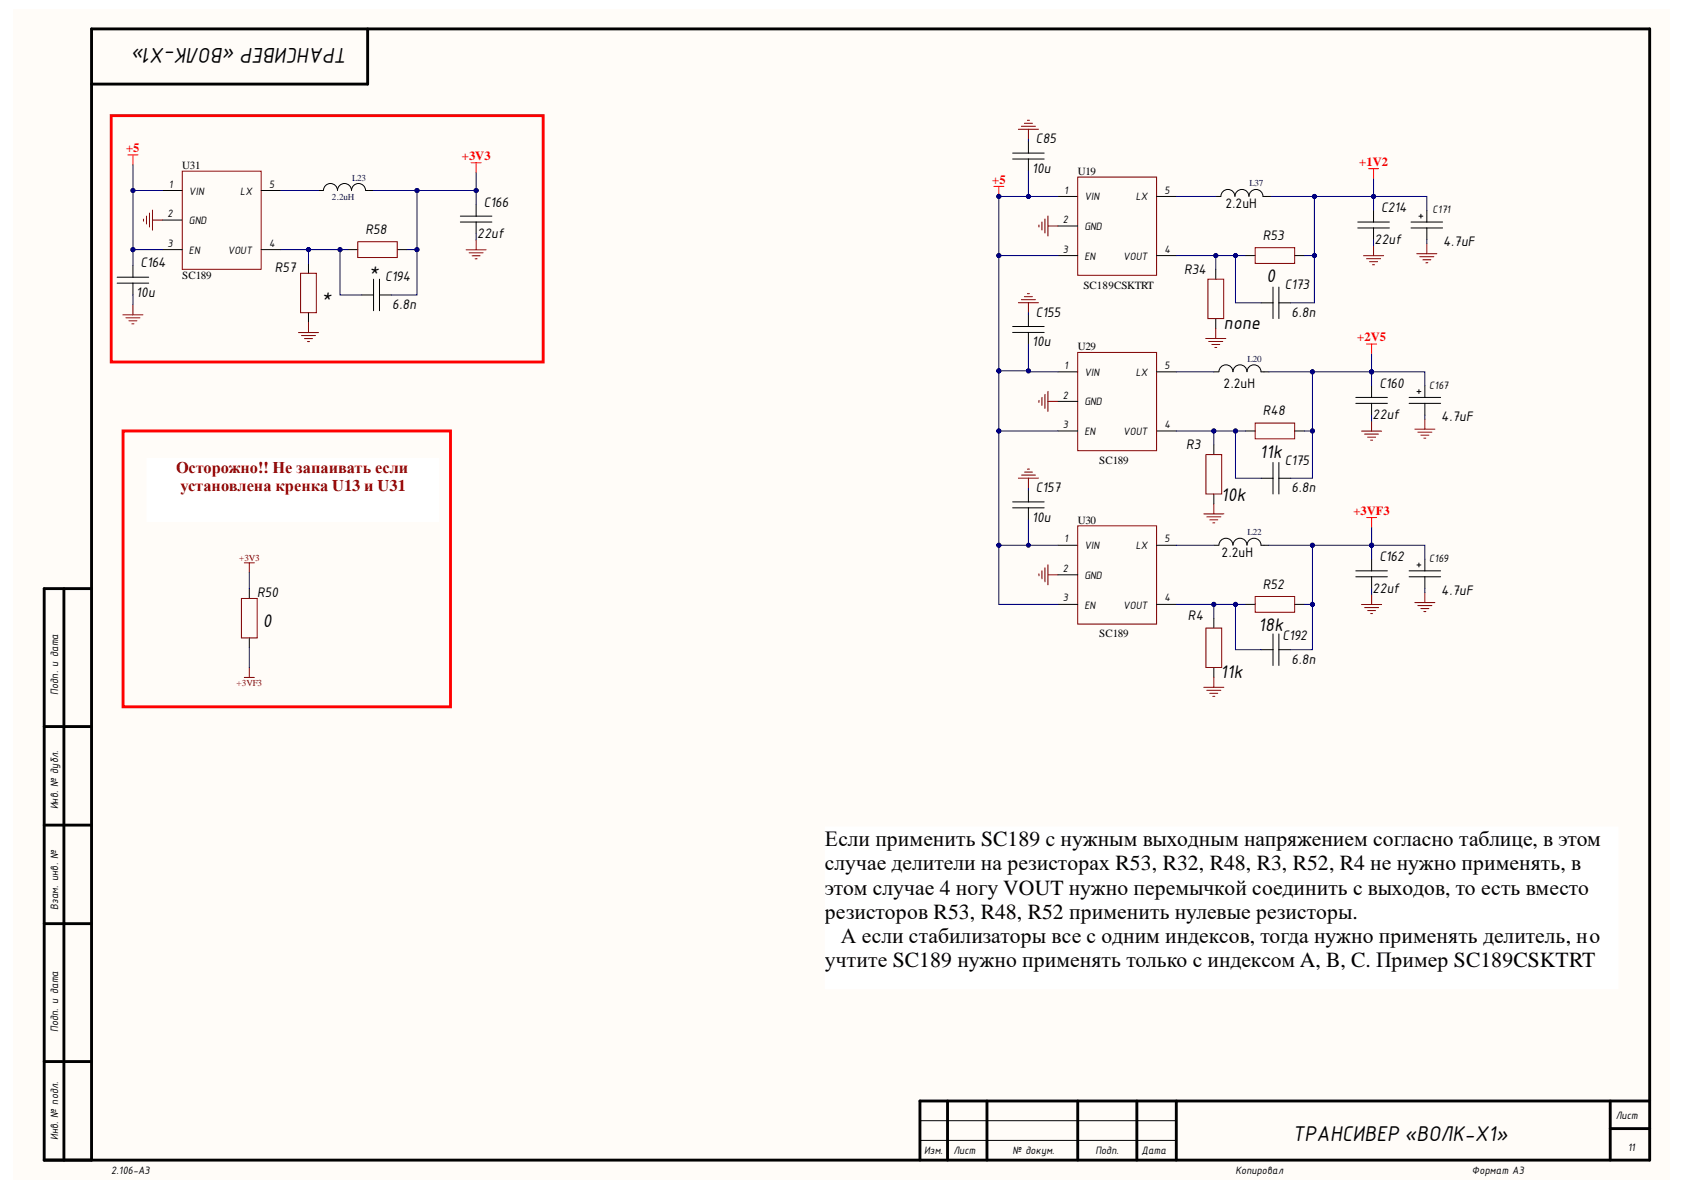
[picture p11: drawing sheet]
<svg xmlns="http://www.w3.org/2000/svg" width="297mm" height="210mm" viewBox="0 0 297 210" stroke-linecap="round" stroke-linejoin="round" font-family="sans-serif">
<g fill="#fffcf8">
<path d="M2.2 1.6h292.3v206.5h-292.3z" fill-rule="evenodd"/>
<path d="M2.2 1.6h292.3v206.5h-292.3z" fill-rule="evenodd"/>
</g>
<g fill="none" stroke="#000" stroke-width=".51">
<path d="M64.8 5.1v9.7h-48.7M7.8 103.8v100.8h283.2v-199.5h-274.9v199.5M7.8 103.8h8.3M11.3 103.8v100.8M7.8 128.2h8.3M7.8 145.5h8.3M7.8 162.9h8.3M7.8 187.3h8.3M167.1 194.2v10.4M174.1 194.2v10.4M190.1 194.2v10.4M200.5 194.2v10.4"/>
<path d="M207.5 194.2v10.4M284 194.2v10.4M284 199.1h7M291 194.2h-128.7v10.4"/>
</g>
<path d="M214.5 34.7h.9M215.4 34.6a1.24 1.24 0 0 1 1.2-1.2 1.24 1.24 0 0 1 1.2 1.2M217.8 34.6a1.24 1.24 0 0 1 1.3-1.2 1.24 1.24 0 0 1 1.2 1.2M220.3 34.6a1.24 1.24 0 0 1 1.3-1.2 1.24 1.24 0 0 1 1.2 1.2l1.4 .1M239.5 39.2h5.6M242.3 37.1v2.1M239.5 40.2h5.6M242.3 40.2v2.1M162.3 197.7h45.2M162.3 201.2h45.2" fill="none" stroke="#000" stroke-width=".18"/>
<path d="M175.3 32.9h1.8M176.2 32.9v1.8M241.4 29.8h1.8M242.3 29.8v1.7M241.1 60.7h1.7M241.9 60.7v1.8M241.1 91.3h1.7M241.9 91.3v1.8" fill="none" stroke="#f00" stroke-width=".18"/>
<circle cx="176.2" cy="34.6" r=".35" fill="#000080"/>
<circle cx="176.2" cy="34.6" r=".35" fill="none" stroke="#000080" stroke-width=".18"/>
<path d="M44 103.8v1.8M44 112.5v1.8" fill="none" stroke="#000" stroke-width=".18"/>
<path d="M43.1 99.3h1.8M44 99.3v1.7M42.6 105.6h2.8v6.9h-2.8zM43.1 119.5h1.8M44 117.7v1.8" fill="none" stroke="#800000" stroke-width=".18"/>
<path d="M21.7 76h57.8v48.7h-57.8z" fill="none" stroke="#f00" stroke-width=".51"/>
<path d="M25.9 80.9h51.5v11.1h-51.5z" fill-rule="evenodd" fill="#fff"/>
<path d="M25.9 80.9h51.5v11.1h-51.5z" fill="none" stroke="#fff" stroke-width=".18"/>
<g fill="none" stroke="#000" stroke-width=".18">
<path d="M28.7 33.6h3.4M28.7 38.8h3.4M46.1 33.6h3.4M56.2 33.6h.9M57.1 33.6a1.24 1.24 0 0 1 1.2-1.2 1.24 1.24 0 0 1 1.2 1.2M59.5 33.6a1.24 1.24 0 0 1 1.3-1.2 1.24 1.24 0 0 1 1.2 1.2M62 33.6a1.24 1.24 0 0 1 1.3-1.2 1.24 1.24 0 0 1 1.2 1.2h1.4M81.2 39.2h5.6M81.2 38.1h5.6M84 36v2.1M84 39.2v2.1M178.6 28h5.6"/>
<path d="M178.6 27h5.6M181.4 24.9v2.1M181.4 28v2.1M186.6 34.7h3.5M186.6 39.9h3.5M204 34.7h3.5M248.9 39.2h5.6M250.3 38.1h.7M250.6 37.8v.7M251.7 37.1v2.1M20.7 49.9h5.5M20.7 48.9h5.5"/>
<path d="M23.4 46.8v2.1M23.4 49.9v2.1M28.7 44h3.4M46.1 44h3.4M54.4 46.5v1.7M54.4 55.2v1.7M61.4 44h1.7M63.8 52h2.1M65.9 49.2v5.6M66.9 49.2v5.6M66.9 52h2.1M70.1 44h1.7"/>
<path d="M178.6 58.6h5.6M178.6 57.6h5.6M181.4 55.5v2.1M181.4 58.6v2.1M186.6 45.1h3.5M204 45.1h3.5M214.4 47.5v1.7M214.4 56.2v1.7M219.7 45.1h1.7M222.5 53.4h2M224.5 50.6v5.6M225.6 50.6v5.6"/>
<path d="M225.6 53.4h2.1M228.4 45.1h1.7M248.9 40.2h5.6M251.7 40.2v2.1M186.6 65.6h3.5M186.6 70.8h3.5M186.6 76h3.5M204 65.6h3.5M204 76h3.5M214.1 78.5v1.7M214.1 65.6h.9M215 65.5a1.24 1.24 0 0 1 1.3-1.1 1.24 1.24 0 0 1 1.2 1.2"/>
<path d="M217.5 65.5a1.24 1.24 0 0 1 1.2-1.1 1.24 1.24 0 0 1 1.3 1.2M219.7 76h1.7M220 65.5a1.24 1.24 0 0 1 1.2-1.1 1.24 1.24 0 0 1 1.2 1.2h1.4M228.4 76h1.7M239.1 71.1h5.6M239.1 70.1h5.6M241.9 68v2.1M241.9 71.1v2.1M248.5 71.1h5.6M248.5 70.1h5.6M249.9 69.1h.7M250.3 68.7v.7"/>
<path d="M251.3 68v2.1M251.3 71.1v2.1M178.6 89.6h5.6M178.6 88.5h5.6M181.4 86.4v2.1M181.4 89.6v2.1M186.6 96.2h3.5M204 96.2h3.5M214.1 87.1v1.8M214.1 96.2h.9M215 96.1a1.24 1.24 0 0 1 1.3-1.2 1.24 1.24 0 0 1 1.2 1.3M217.5 96.1a1.24 1.24 0 0 1 1.2-1.2 1.24 1.24 0 0 1 1.3 1.3"/>
<path d="M220 96.1a1.24 1.24 0 0 1 1.2-1.2 1.24 1.24 0 0 1 1.2 1.3h1.4M222.5 84.4h2M224.5 81.6v5.5M225.6 81.6v5.5M225.6 84.4h2.1M241.9 98.6v2.1M249.9 99.7h.7M250.3 99.3v.7M251.3 98.6v2.1M186.6 101.4h3.5M186.6 106.6h3.5M204 106.6h3.5"/>
<path d="M214.1 109v1.8M214.1 117.7v1.8M219.7 106.6h1.7M222.5 114.6h2M224.5 111.8v5.6M225.6 111.8v5.6M225.6 114.6h2.1M228.4 106.6h1.7M239.1 101.7h5.6M239.1 100.7h5.6M241.9 101.7v2.1M248.5 101.7h5.6"/>
<path d="M248.5 100.7h5.6M251.3 101.7v2.1"/>
</g>
<g fill="none" stroke="#800000" stroke-width=".18">
<path d="M25.3 38.6v.4M25.8 38.1v1.4M26.4 37.6v2.5M26.9 37.1v3.5M26.9 38.8h1.8M32.1 30.2h14v17.3h-14zM179.6 22.8h3.6M180.2 22.3h2.4M180.7 21.7h1.4M181.2 21.2h.4M181.4 22.8v1.8M183.3 39.7v.3"/>
<path d="M183.8 39.2v1.4M184.3 38.6v2.5M184.8 38.1v3.5M184.8 39.9h1.8M190.1 31.2h13.9v17.4h-13.9zM21.7 55.5h3.5M22.2 56.1h2.5M22.7 56.6h1.5M23.3 57.1h.3M23.4 53.8v1.7M52.6 58.7h3.6M53 48.2h2.8v7h-2.8z"/>
<path d="M53.2 59.2h2.4M53.7 59.7h1.4M54.4 56.9v1.8M63.1 42.6h7v2.8h-7zM82.2 44.1h3.6M82.7 44.6h2.5M83.3 45.1h1.4M83.8 45.6h.4M84 42.3v1.8M179.6 53.4h3.6M180.2 52.9h2.4M180.7 52.3h1.4"/>
<path d="M181.2 51.8h.4M181.4 53.4v1.8M212.7 59.7h3.5M213.1 49.2h2.7v7h-2.7zM214.4 57.9v1.8M221.4 43.7h7v2.8h-7zM240.5 45.1h3.6M241 45.6h2.5M241.6 46.2h1.4M242.1 46.7h.4M242.3 43.3v1.8M249.9 44.8h3.5"/>
<path d="M250.4 45.3h2.5M251 45.8h1.4M251.5 46.4h.3M251.7 43v1.8M54.2 60.3h.4M183.3 70.6v.4M183.8 70.1v1.4M184.3 69.6v2.4M184.8 69v3.6M184.8 70.8h1.8M190.1 62.2h13.9v17.3h-13.9zM213.2 60.2h2.5"/>
<path d="M213.7 60.8h1.5M214.3 61.3h.3M221.4 74.6h7v2.8h-7zM240.2 76h3.5M240.7 76.6h2.5M241.2 77.1h1.4M241.8 77.6h.3M241.9 74.3v1.7M249.6 75.7h3.5M250.1 76.2h2.5M250.6 76.8h1.4M251.2 77.3h.3"/>
<path d="M251.3 73.9v1.8M179.6 84.3h3.6M180.2 83.8h2.4M180.7 83.3h1.4M181.2 82.7h.4M181.4 84.3v1.8M184.8 99.6v3.6M190.1 92.8h13.9v17.3h-13.9zM212.3 90.6h3.6M212.7 80.2h2.8v6.9h-2.8zM212.9 91.2h2.4M213.4 91.7h1.4"/>
<path d="M213.9 92.2h.4M214.1 88.9v1.7M183.3 101.2v.4M183.8 100.7v1.4M184.3 100.2v2.4M184.8 101.4h1.8M212.7 110.8h2.8v6.9h-2.8zM214.1 119.5v1.7M221.4 105.2h7v2.8h-7zM240.2 106.6h3.5M240.7 107.2h2.5M241.2 107.7h1.4"/>
<path d="M241.8 108.2h.3M241.9 104.9v1.7M249.6 106.3h3.5M250.1 106.8h2.5M250.6 107.3h1.4M251.2 107.9h.3M251.3 104.5v1.8M212.3 121.2h3.6M212.9 121.8h2.4M213.4 122.3h1.4M213.9 122.8h.4"/>
</g>
<path d="M22.6 27.3h1.7M23.4 27.3v1.8M83.1 28.7h1.8M84 28.7v1.8" fill="none" stroke="#f00" stroke-width=".18"/>
<path d="M19.6 20.4h76.2v43.4h-76.2z" fill="none" stroke="#f00" stroke-width=".51"/>
<path d="M145.6 145.9h139.8v28.5h-139.8z" fill-rule="evenodd" fill="#fff"/>
<path d="M145.6 145.9h139.8v28.5h-139.8z" fill="none" stroke="#fff" stroke-width=".18"/>
<path d="M207.5 34.7h7M224.2 34.7h18.1v2.4M44 101v2.8M44 114.3v3.4" fill="none" stroke="#000080" stroke-width=".18"/>
<circle cx="231.8" cy="34.6" r=".35" fill="#000080"/>
<circle cx="231.8" cy="34.6" r=".35" fill="none" stroke="#000080" stroke-width=".18"/>
<circle cx="242.3" cy="34.6" r=".35" fill="#000080"/>
<g fill="none" stroke="#000080" stroke-width=".18">
<path d="M242.3 31.5v3.2M242.3 42.3v1"/>
<circle cx="242.3" cy="34.6" r=".35"/>
</g>
<circle cx="242.3" cy="34.6" r=".35" fill="#000080"/>
<g fill="none" stroke="#000080" stroke-width=".18">
<path d="M181.4 24.6v.3M186.6 34.7h-10.4v10.4"/>
<circle cx="242.3" cy="34.6" r=".35"/>
</g>
<circle cx="181.4" cy="34.6" r=".35" fill="#000080"/>
<circle cx="181.4" cy="34.6" r=".35" fill="none" stroke="#000080" stroke-width=".18"/>
<circle cx="176.2" cy="34.6" r=".35" fill="#000080"/>
<circle cx="176.2" cy="34.6" r=".35" fill="none" stroke="#000080" stroke-width=".18"/>
<circle cx="176.2" cy="45.1" r=".35" fill="#000080"/>
<g fill="none" stroke="#000080" stroke-width=".18">
<path d="M181.4 30.1v4.6"/>
<circle cx="176.2" cy="45.1" r=".35"/>
</g>
<circle cx="181.4" cy="34.6" r=".35" fill="#000080"/>
<g fill="none" stroke="#000080" stroke-width=".18">
<path d="M181.4 55.2v.3M181.4 60.7v4.7"/>
<circle cx="181.4" cy="34.6" r=".35"/>
</g>
<circle cx="181.4" cy="65.4" r=".35" fill="#000080"/>
<g fill="none" stroke="#000080" stroke-width=".18">
<path d="M181.4 86.1v.3M181.4 91.7v4.5"/>
<circle cx="181.4" cy="65.4" r=".35"/>
</g>
<circle cx="181.4" cy="96.2" r=".35" fill="#000080"/>
<g fill="none" stroke="#000080" stroke-width=".18">
<path d="M231.8 34.7v10.4h-1.7"/>
<circle cx="181.4" cy="96.2" r=".35"/>
</g>
<circle cx="231.8" cy="45.1" r=".35" fill="#000080"/>
<circle cx="231.8" cy="45.1" r=".35" fill="none" stroke="#000080" stroke-width=".18"/>
<circle cx="231.8" cy="34.6" r=".35" fill="#000080"/>
<g fill="none" stroke="#000080" stroke-width=".18">
<path d="M223.8 65.6h18.1v2.4"/>
<circle cx="231.8" cy="34.6" r=".35"/>
</g>
<circle cx="231.5" cy="65.6" r=".35" fill="#000080"/>
<circle cx="231.5" cy="65.6" r=".35" fill="none" stroke="#000080" stroke-width=".18"/>
<circle cx="241.9" cy="65.6" r=".35" fill="#000080"/>
<g fill="none" stroke="#000080" stroke-width=".18">
<path d="M241.9 62.5v3.1M241.9 73.2v1.1"/>
<circle cx="241.9" cy="65.6" r=".35"/>
</g>
<circle cx="241.9" cy="65.6" r=".35" fill="#000080"/>
<g fill="none" stroke="#000080" stroke-width=".18">
<path d="M231.5 65.6v10.4h-1.4"/>
<circle cx="241.9" cy="65.6" r=".35"/>
</g>
<circle cx="231.5" cy="76" r=".35" fill="#000080"/>
<circle cx="231.5" cy="76" r=".35" fill="none" stroke="#000080" stroke-width=".18"/>
<circle cx="231.5" cy="65.6" r=".35" fill="#000080"/>
<g fill="none" stroke="#000080" stroke-width=".18">
<path d="M186.6 96.2h-10.4v10.4h10.4"/>
<circle cx="231.5" cy="65.6" r=".35"/>
</g>
<circle cx="176.2" cy="96.2" r=".35" fill="#000080"/>
<g fill="none" stroke="#000080" stroke-width=".18">
<path d="M176.2 76h10.4"/>
<circle cx="176.2" cy="96.2" r=".35"/>
</g>
<circle cx="176.2" cy="76" r=".35" fill="#000080"/>
<g fill="none" stroke="#000080" stroke-width=".18">
<path d="M186.6 45.1h-10.4v20.3"/>
<circle cx="176.2" cy="76" r=".35"/>
</g>
<circle cx="176.2" cy="45.1" r=".35" fill="#000080"/>
<circle cx="176.2" cy="45.1" r=".35" fill="none" stroke="#000080" stroke-width=".18"/>
<circle cx="176.2" cy="65.4" r=".35" fill="#000080"/>
<g fill="none" stroke="#000080" stroke-width=".18">
<path d="M207.5 65.6h6.6M207.5 76h6.6"/>
<circle cx="176.2" cy="65.4" r=".35"/>
</g>
<circle cx="214.1" cy="76" r=".35" fill="#000080"/>
<g fill="none" stroke="#000080" stroke-width=".18">
<path d="M219.7 76h-5.6v2.5"/>
<circle cx="214.1" cy="76" r=".35"/>
</g>
<circle cx="214.1" cy="76" r=".35" fill="#000080"/>
<circle cx="214.1" cy="76" r=".35" fill="none" stroke="#000080" stroke-width=".18"/>
<circle cx="217.9" cy="76" r=".35" fill="#000080"/>
<g fill="none" stroke="#000080" stroke-width=".18">
<path d="M186.6 65.6h-5.2v-.2h-5.2v30.8"/>
<circle cx="217.9" cy="76" r=".35"/>
</g>
<circle cx="181.4" cy="65.4" r=".35" fill="#000080"/>
<circle cx="181.4" cy="65.4" r=".35" fill="none" stroke="#000080" stroke-width=".18"/>
<circle cx="176.2" cy="65.4" r=".35" fill="#000080"/>
<circle cx="176.2" cy="65.4" r=".35" fill="none" stroke="#000080" stroke-width=".18"/>
<circle cx="176.2" cy="76" r=".35" fill="#000080"/>
<circle cx="176.2" cy="76" r=".35" fill="none" stroke="#000080" stroke-width=".18"/>
<circle cx="176.2" cy="96.2" r=".35" fill="#000080"/>
<g fill="none" stroke="#000080" stroke-width=".18">
<path d="M223.8 96.2h18.1v2.4"/>
<circle cx="176.2" cy="96.2" r=".35"/>
</g>
<circle cx="231.5" cy="96.2" r=".35" fill="#000080"/>
<circle cx="231.5" cy="96.2" r=".35" fill="none" stroke="#000080" stroke-width=".18"/>
<circle cx="241.9" cy="96.2" r=".35" fill="#000080"/>
<g fill="none" stroke="#000080" stroke-width=".18">
<path d="M241.9 93.1v3.1M241.9 103.8v1.1"/>
<circle cx="241.9" cy="96.2" r=".35"/>
</g>
<circle cx="241.9" cy="96.2" r=".35" fill="#000080"/>
<g fill="none" stroke="#000080" stroke-width=".18">
<path d="M65.9 33.6h18.1v2.4M207.5 96.2h6.6"/>
<circle cx="241.9" cy="96.2" r=".35"/>
</g>
<circle cx="73.5" cy="33.6" r=".35" fill="#000080"/>
<circle cx="73.5" cy="33.6" r=".35" fill="none" stroke="#000080" stroke-width=".18"/>
<circle cx="84" cy="33.6" r=".35" fill="#000080"/>
<g fill="none" stroke="#000080" stroke-width=".18">
<path d="M84 30.5v3.1M84 41.3v1"/>
<circle cx="84" cy="33.6" r=".35"/>
</g>
<circle cx="84" cy="33.6" r=".35" fill="#000080"/>
<g fill="none" stroke="#000080" stroke-width=".18">
<path d="M73.5 33.6v10.4h-1.7"/>
<circle cx="84" cy="33.6" r=".35"/>
</g>
<circle cx="73.5" cy="44" r=".35" fill="#000080"/>
<circle cx="73.5" cy="44" r=".35" fill="none" stroke="#000080" stroke-width=".18"/>
<circle cx="73.5" cy="33.6" r=".35" fill="#000080"/>
<g fill="none" stroke="#000080" stroke-width=".18">
<path d="M23.4 29.1v4.5h5.3M49.5 33.6h6.7"/>
<circle cx="73.5" cy="33.6" r=".35"/>
</g>
<circle cx="23.4" cy="33.6" r=".35" fill="#000080"/>
<g fill="none" stroke="#000080" stroke-width=".18">
<path d="M23.4 33.6v10.4h5.3"/>
<circle cx="23.4" cy="33.6" r=".35"/>
</g>
<circle cx="23.4" cy="44" r=".35" fill="#000080"/>
<circle cx="23.4" cy="44" r=".35" fill="none" stroke="#000080" stroke-width=".18"/>
<circle cx="23.4" cy="33.6" r=".35" fill="#000080"/>
<g fill="none" stroke="#000080" stroke-width=".18">
<path d="M23.4 44v2.8"/>
<circle cx="23.4" cy="33.6" r=".35"/>
</g>
<circle cx="23.4" cy="44" r=".35" fill="#000080"/>
<g fill="none" stroke="#000080" stroke-width=".18">
<path d="M242.3 34.7h9.4v2.4M23.4 52v1.8"/>
<circle cx="23.4" cy="44" r=".35"/>
</g>
<circle cx="242.3" cy="34.6" r=".35" fill="#000080"/>
<g fill="none" stroke="#000080" stroke-width=".18">
<path d="M251.7 42.3v.7M241.9 65.6h9.4v2.4"/>
<circle cx="242.3" cy="34.6" r=".35"/>
</g>
<circle cx="241.9" cy="65.6" r=".35" fill="#000080"/>
<g fill="none" stroke="#000080" stroke-width=".18">
<path d="M251.3 73.2v.7M241.9 96.2h9.4v2.4"/>
<circle cx="241.9" cy="65.6" r=".35"/>
</g>
<circle cx="241.9" cy="96.2" r=".35" fill="#000080"/>
<g fill="none" stroke="#000080" stroke-width=".18">
<path d="M231.5 76v8.4h-3.8M251.3 103.8v.7"/>
<circle cx="241.9" cy="96.2" r=".35"/>
</g>
<circle cx="231.5" cy="76" r=".35" fill="#000080"/>
<g fill="none" stroke="#000080" stroke-width=".18">
<path d="M217.9 76v8.4h4.6"/>
<circle cx="231.5" cy="76" r=".35"/>
</g>
<circle cx="217.9" cy="76" r=".35" fill="#000080"/>
<g fill="none" stroke="#000080" stroke-width=".18">
<path d="M214.4 45.1h5.3"/>
<circle cx="217.9" cy="76" r=".35"/>
</g>
<circle cx="217.9" cy="45.1" r=".35" fill="#000080"/>
<circle cx="217.9" cy="45.1" r=".35" fill="none" stroke="#000080" stroke-width=".18"/>
<circle cx="214.4" cy="45.1" r=".35" fill="#000080"/>
<g fill="none" stroke="#000080" stroke-width=".18">
<path d="M214.1 106.6h5.6"/>
<circle cx="214.4" cy="45.1" r=".35"/>
</g>
<circle cx="214.1" cy="106.6" r=".35" fill="#000080"/>
<circle cx="214.1" cy="106.6" r=".35" fill="none" stroke="#000080" stroke-width=".18"/>
<circle cx="217.9" cy="106.6" r=".35" fill="#000080"/>
<g fill="none" stroke="#000080" stroke-width=".18">
<path d="M217.9 106.6v8h4.6"/>
<circle cx="217.9" cy="106.6" r=".35"/>
</g>
<circle cx="217.9" cy="106.6" r=".35" fill="#000080"/>
<g fill="none" stroke="#000080" stroke-width=".18">
<path d="M231.5 96.2v18.4h-3.8"/>
<circle cx="217.9" cy="106.6" r=".35"/>
</g>
<circle cx="231.5" cy="106.6" r=".35" fill="#000080"/>
<circle cx="231.5" cy="106.6" r=".35" fill="none" stroke="#000080" stroke-width=".18"/>
<circle cx="231.5" cy="96.2" r=".35" fill="#000080"/>
<g fill="none" stroke="#000080" stroke-width=".18">
<path d="M230.1 106.6h1.4"/>
<circle cx="231.5" cy="96.2" r=".35"/>
</g>
<circle cx="231.5" cy="106.6" r=".35" fill="#000080"/>
<g fill="none" stroke="#000080" stroke-width=".18">
<path d="M231.8 45.1v8.3h-4.1"/>
<circle cx="231.5" cy="106.6" r=".35"/>
</g>
<circle cx="231.8" cy="45.1" r=".35" fill="#000080"/>
<g fill="none" stroke="#000080" stroke-width=".18">
<path d="M217.9 45.1v8.3h4.6"/>
<circle cx="231.8" cy="45.1" r=".35"/>
</g>
<circle cx="217.9" cy="45.1" r=".35" fill="#000080"/>
<g fill="none" stroke="#000080" stroke-width=".18">
<path d="M49.5 44h11.9"/>
<circle cx="217.9" cy="45.1" r=".35"/>
</g>
<circle cx="54.4" cy="44" r=".35" fill="#000080"/>
<circle cx="54.4" cy="44" r=".35" fill="none" stroke="#000080" stroke-width=".18"/>
<circle cx="60" cy="44" r=".35" fill="#000080"/>
<g fill="none" stroke="#000080" stroke-width=".18">
<path d="M54.4 44v2.5"/>
<circle cx="60" cy="44" r=".35"/>
</g>
<circle cx="54.4" cy="44" r=".35" fill="#000080"/>
<g fill="none" stroke="#000080" stroke-width=".18">
<path d="M60 44v8h3.8"/>
<circle cx="54.4" cy="44" r=".35"/>
</g>
<circle cx="60" cy="44" r=".35" fill="#000080"/>
<g fill="none" stroke="#000080" stroke-width=".18">
<path d="M73.5 44v8h-4.5"/>
<circle cx="60" cy="44" r=".35"/>
</g>
<circle cx="73.5" cy="44" r=".35" fill="#000080"/>
<g fill="none" stroke="#000080" stroke-width=".18">
<path d="M207.5 106.6h6.6v2.4"/>
<circle cx="73.5" cy="44" r=".35"/>
</g>
<circle cx="214.1" cy="106.6" r=".35" fill="#000080"/>
<g fill="none" stroke="#000080" stroke-width=".18">
<path d="M207.5 45.1h6.9v2.4"/>
<circle cx="214.1" cy="106.6" r=".35"/>
</g>
<circle cx="214.4" cy="45.1" r=".35" fill="#000080"/>
<circle cx="214.4" cy="45.1" r=".35" fill="none" stroke="#000080" stroke-width=".18"/>
<g font-size="4.1">
<text x="61.3" y="8.5" transform="rotate(-180 61.3 8.5)">ТРАНСИВЕР «ВОЛК-X1»</text>
<text x="228" y="201.2">ТРАНСИВЕР «ВОЛК-X1»</text>
</g>
<g font-size="3.8">
<text x="145.5" y="149.3">Если применить SC189 c нужным выходным напряжением согласно таблице, в этом</text>
<text x="145.5" y="153.5">случае делители на резисторах R53, R32, R48, R3, R52, R4 не нужно применять, в</text>
<text x="145.5" y="157.8">этом случае 4 ногу VOUT нужно перемычкой соединить с выходов, то есть вместо</text>
<text x="145.5" y="162">резисторов R53, R48, R52 применить нулевые резисторы.</text>
<text x="148.3" y="166.3">А если стабилизаторы все с одним индексов, тогда нужно применять делитель, но</text>
<text x="145.5" y="170.5">учтите SC189 нужно применять только с индексом A, B, C. Пример SC189CSKTRT</text>
</g>
<g font-size="3.5">
<text x="56.8" y="53.3">*</text>
<text x="65.1" y="48.7">*</text>
<text x="223.4" y="49.8">0</text>
<text x="215.9" y="58.1">none</text>
<text x="222.2" y="80.7">11k</text>
<text x="215.4" y="88.3">10k</text>
<text x="46.4" y="110.6">0</text>
<text x="222" y="111.3">18k</text>
<text x="215.3" y="119.6">11k</text>
</g>
<g font-size="2.9" fill="#980000">
<text x="31" y="83.4">Осторожно!! Не запаивать если</text>
<text x="31.8" y="86.6">установлена кренка U13 и U31</text>
</g>
<g font-size="2.7">
<text x="182.7" y="25.3">C85</text>
<text x="182.1" y="30.5">10u</text>
<text x="64.5" y="41.2">R58</text>
<text x="85.4" y="36.4">C166</text>
<text x="243.6" y="37.4">C214</text>
<text x="24.8" y="47.2">C164</text>
<text x="48.5" y="47.9">R57</text>
<text x="84.2" y="42">22uf</text>
<text x="222.7" y="42.3">R53</text>
<text x="242.5" y="43">22uf</text>
<text x="254.6" y="43.4">4.7uF</text>
<text x="24" y="52.4">10u</text>
<text x="67.9" y="49.6">C194</text>
<text x="208.9" y="48.3">R34</text>
<text x="226.6" y="51.1">C173</text>
<text x="69.2" y="54.5">6.8n</text>
<text x="182.7" y="55.9">C155</text>
<text x="227.8" y="55.9">6.8n</text>
<text x="182.1" y="61.1">10u</text>
<text x="243.3" y="68.4">C160</text>
<text x="222.7" y="73.3">R48</text>
<text x="242.1" y="74">22uf</text>
<text x="254.2" y="74.3">4.7uF</text>
<text x="209.2" y="79.2">R3</text>
<text x="226.6" y="82">C175</text>
<text x="182.7" y="86.8">C157</text>
<text x="227.8" y="86.8">6.8n</text>
<text x="182.1" y="92">10u</text>
<text x="243.3" y="99">C162</text>
<text x="45.3" y="105.2">R50</text>
<text x="222.7" y="103.9">R52</text>
<text x="242.1" y="104.6">22uf</text>
<text x="254.2" y="104.9">4.7uF</text>
<text x="209.5" y="109.4">R4</text>
<text x="226.2" y="112.9">C192</text>
<text x="227.8" y="117.1">6.8n</text>
</g>
<g font-size="2.6">
<text x="216.1" y="36.8">2.2uH</text>
<text x="215.8" y="68.4">2.2uH</text>
<text x="215.5" y="98.3">2.2uH</text>
</g>
<g font-size="2.2" fill="#f00">
<text x="22.2" y="26.9">+5</text>
<text x="81.5" y="28.2">+3V3</text>
<text x="239.8" y="29.2">+1V2</text>
<text x="175" y="32.4">+5</text>
<text x="239.4" y="60.2">+2V5</text>
<text x="238.7" y="90.8">+3VF3</text>
</g>
<g font-size="2.1">
<text x="29.8" y="33.1">1</text>
<text x="33.3" y="34.3">VIN</text>
<text x="42.4" y="34.3">LX</text>
<text x="47.5" y="33.1">5</text>
<text x="187.7" y="34.1">1</text>
<text x="191.3" y="35.3">VIN</text>
<text x="200.3" y="35.3">LX</text>
<text x="205.4" y="34.1">5</text>
<text x="29.5" y="38.3">2</text>
<text x="33.3" y="39.6">GND</text>
<text x="187.5" y="39.4">2</text>
<text x="191.3" y="40.6">GND</text>
<text x="252.7" y="37.6">C171</text>
<text x="29.5" y="43.5">3</text>
<text x="33.3" y="44.8">EN</text>
<text x="40.2" y="44.8">VOUT</text>
<text x="47.5" y="43.5">4</text>
<text x="187.5" y="44.5">3</text>
<text x="191.3" y="45.8">EN</text>
<text x="198.1" y="45.8">VOUT</text>
<text x="205.4" y="44.5">4</text>
<text x="187.7" y="65.1">1</text>
<text x="205.4" y="65.1">5</text>
<text x="187.5" y="70.3">2</text>
<text x="191.3" y="66.3">VIN</text>
<text x="191.3" y="71.5">GND</text>
<text x="200.3" y="66.3">LX</text>
<text x="252.1" y="68.6">C167</text>
<text x="187.5" y="75.5">3</text>
<text x="191.3" y="76.7">EN</text>
<text x="198.1" y="76.7">VOUT</text>
<text x="205.4" y="75.5">4</text>
<text x="187.7" y="95.7">1</text>
<text x="205.4" y="95.7">5</text>
<text x="187.5" y="100.8">2</text>
<text x="191.3" y="96.9">VIN</text>
<text x="200.3" y="96.9">LX</text>
<text x="252.1" y="99.1">C169</text>
<text x="187.5" y="106.1">3</text>
<text x="191.3" y="102.1">GND</text>
<text x="191.3" y="107.3">EN</text>
<text x="198.1" y="107.3">VOUT</text>
<text x="205.4" y="106.1">4</text>
<text x="10.2" y="122.6" transform="rotate(-90 10.2 122.6)">Подп. и дата</text>
<text x="10.2" y="142.8" transform="rotate(-90 10.2 142.8)">Инв. № дубл.</text>
<text x="10.2" y="160.5" transform="rotate(-90 10.2 160.5)">Взам. инв. №</text>
<text x="10.2" y="182.1" transform="rotate(-90 10.2 182.1)">Подп. и дата</text>
<text x="285" y="197.4">Лист</text>
<text x="10.2" y="201.1" transform="rotate(-90 10.2 201.1)">Инв. № подл.</text>
<text x="163" y="203.6">Изм.</text>
<text x="168.2" y="203.6">Лист</text>
<text x="178.6" y="203.6">№ докум.</text>
<text x="193.2" y="203.6">Подп.</text>
<text x="201.3" y="203.6">Дата</text>
<text x="287.1" y="203">11</text>
<text x="19.6" y="207.1">2.106-A3</text>
<text x="217.9" y="207.1">Копировал</text>
<text x="259.6" y="207.1">Формат А3</text>
</g>
<g font-size="1.9">
<text x="32.1" y="29.8">U31</text>
<text x="190.1" y="30.8">U19</text>
<text x="32.1" y="49.2">SC189</text>
<text x="191.1" y="51">SC189CSKTRT</text>
<text x="190.1" y="61.8">U29</text>
<text x="193.9" y="81.9">SC189</text>
<text x="190.1" y="92.4">U30</text>
<text x="193.9" y="112.4">SC189</text>
</g>
<g font-size="1.6" fill="#000080">
<text x="58.5" y="35.3">2.2uH</text>
<text x="62.1" y="31.9">L23</text>
<text x="220.4" y="32.9">L37</text>
<text x="220" y="63.8">L20</text>
<text x="220" y="94.4">L22</text>
</g>
<g font-size="1.6" fill="#800000">
<text x="42.2" y="99">+3V3</text>
<text x="41.7" y="121">+3VF3</text>
</g>
</svg>
